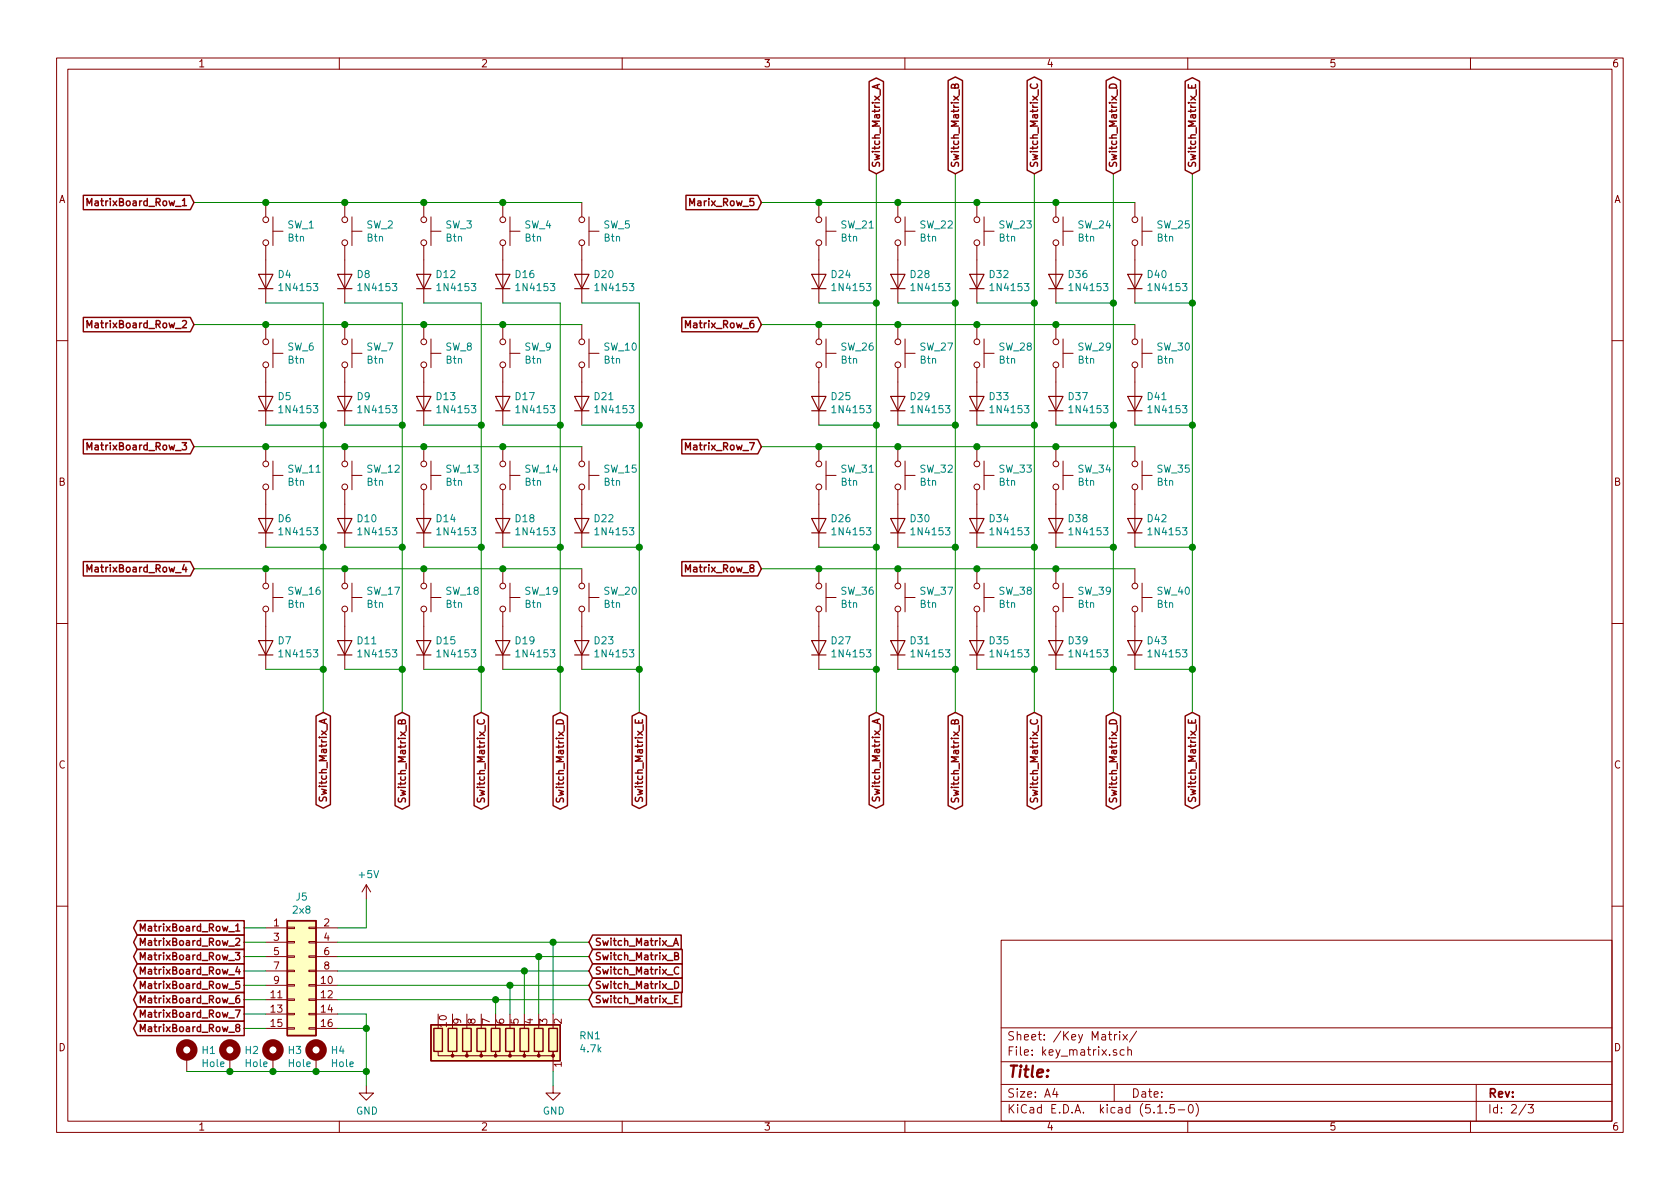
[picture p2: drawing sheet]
<svg xmlns="http://www.w3.org/2000/svg" width="297mm" height="210mm" viewBox="0 0 297 210" stroke-linecap="round" stroke-linejoin="round" font-family="sans-serif">
<g fill="none" stroke="#840000" stroke-width=".18">
<path d="M10 10.3h277v189.9h-277zM12 12.2h273v186.1h-273zM60 10.3v1.9M110 10.3v1.9M160 10.3v1.9M210 10.3v1.9M260 10.3v1.9M47 35.8v2.5M48.3 38.3v5.1M61 35.8v2.5M62.2 38.3v5.1M74.9 35.8v2.5"/>
<path d="M76.2 38.3v5.1M88.9 35.8v2.5M90.2 38.3v5.1M102.9 35.8v2.5M104.1 38.3v5.1M144.8 35.8v2.5M146 38.3v5.1M158.7 35.8v2.5M160 38.3v5.1M172.7 35.8v2.5M174 38.3v5.1M186.7 35.8v2.5"/>
<path d="M188 38.3v5.1M200.7 35.8v2.5M201.9 38.3v5.1M47 43.4v10.2M47 57.4v2.5M48.3 59.9v5.1M48.3 40.9h1.7M61 43.4v10.2M61 57.4v2.5M62.2 40.9h1.8M62.2 59.9v5.1M74.9 43.4v10.2"/>
<path d="M74.9 57.4v2.5M76.2 40.9h1.8M76.2 59.9v5.1M88.9 43.4v10.2M88.9 57.4v2.5M90.2 59.9v5.1M90.2 40.9h1.7M102.9 43.4v10.2M102.9 57.4v2.5M104.1 40.9h1.8M104.1 59.9v5.1M144.8 43.4v10.2"/>
<path d="M144.8 57.4v2.5M146 40.9h1.8M146 59.9v5.1M158.7 43.4v10.2M158.7 57.4v2.5M160 59.9v5.1M160 40.9h1.8M172.7 43.4v10.2M172.7 57.4v2.5M174 40.9h1.8M174 59.9v5.1M186.7 43.4v10.2"/>
<path d="M186.7 57.4v2.5M188 40.9h1.7M188 59.9v5.1M200.7 43.4v10.2M200.7 57.4v2.5M201.9 40.9h1.8M201.9 59.9v5.1M10 60.2h2M47 65v10.2M47 79v2.5M48.3 62.5h1.7M61 65v10.2"/>
<path d="M61 79v2.5M62.2 62.5h1.8M74.9 65v10.2M74.9 79v2.5M76.2 62.5h1.8M88.9 65v10.2M88.9 79v2.5M90.2 62.5h1.7M102.9 65v10.2M102.9 79v2.5M104.1 62.5h1.8M144.8 65v10.2"/>
<path d="M144.8 79v2.5M146 62.5h1.8M158.7 65v10.2M158.7 79v2.5M160 62.5h1.8M172.7 65v10.2M172.7 79v2.5M174 62.5h1.8M186.7 65v10.2M186.7 79v2.5M188 62.5h1.7M200.7 65v10.2"/>
<path d="M200.7 79v2.5M201.9 62.5h1.8M285 60.2h2M47 86.6v10.2M48.3 81.5v5.1M48.3 84.1h1.7M61 86.6v10.2M62.2 81.5v5.1M62.2 84.1h1.8M74.9 86.6v10.2M76.2 84.1h1.8M76.2 81.5v5.1"/>
<path d="M88.9 86.6v10.2M90.2 81.5v5.1M90.2 84.1h1.7M102.9 86.6v10.2M104.1 84.1h1.8M104.1 81.5v5.1M144.8 86.6v10.2M146 81.5v5.1M146 84.1h1.8M158.7 86.6v10.2M160 81.5v5.1M160 84.1h1.8"/>
<path d="M172.7 86.6v10.2M174 84.1h1.8M174 81.5v5.1M186.7 86.6v10.2M188 84.1h1.7M188 81.5v5.1M200.7 86.6v10.2M201.9 81.5v5.1M201.9 84.1h1.8M10 110.3h2M47 100.6v2.5M47 108.2v10.2"/>
<path d="M48.3 103.1v5.1M48.3 105.7h1.7M61 100.6v2.5M61 108.2v10.2M62.2 105.7h1.8M62.2 103.1v5.1M74.9 100.6v2.5M74.9 108.2v10.2M76.2 105.7h1.8M76.2 103.1v5.1M88.9 100.6v2.5M88.9 108.2v10.2"/>
<path d="M90.2 103.1v5.1M90.2 105.7h1.7M102.9 100.6v2.5M102.9 108.2v10.2M104.1 105.7h1.8M104.1 103.1v5.1M144.8 100.6v2.5M144.8 108.2v10.2M146 105.7h1.8M146 103.1v5.1M158.7 100.6v2.5M158.7 108.2v10.2"/>
<path d="M160 103.1v5.1M160 105.7h1.8M172.7 100.6v2.5M172.7 108.2v10.2M174 105.7h1.8M174 103.1v5.1M186.7 100.6v2.5M186.7 108.2v10.2M188 105.7h1.7M188 103.1v5.1M200.7 100.6v2.5M200.7 108.2v10.2"/>
<path d="M201.9 103.1v5.1M201.9 105.7h1.8M285 110.3h2M64.8 156.5l-.8 1.2M64.8 156.5v2.5M64.8 156.5l.7 1.2M10 160.2h2M47 164.1h3.8M47 174.2h3.8M47 176.8h3.8M47 179.3h3.8M47 166.6h3.8"/>
<path d="M47 169.2h3.8M47 171.7h3.8M50.8 176.7h1.3v.2h-1.3zM50.8 179.2h1.3v.2h-1.3zM50.8 174.1h1.3v.3h-1.3zM50.8 169h1.3v.3h-1.3zM50.8 166.5h1.3v.2h-1.3zM50.8 164h1.3v.2h-1.3zM50.8 171.6h1.3v.2h-1.3zM54.6 176.7h1.3v.2h-1.3zM54.6 179.2h1.3v.2h-1.3zM54.6 174.1h1.3v.3h-1.3z"/>
<path d="M54.6 169h1.3v.3h-1.3zM54.6 166.5h1.3v.2h-1.3zM54.6 164h1.3v.2h-1.3zM54.6 171.6h1.3v.2h-1.3zM55.9 164.1h3.8M55.9 174.2h3.8M55.9 176.8h3.8M55.9 179.3h3.8M55.9 166.6h3.8M55.9 169.2h3.8M55.9 171.7h3.8M80 179.3v2.6"/>
<path d="M82.5 179.3v2.6M85.1 179.3v2.6M87.6 179.3v2.6M90.2 179.3v2.6M92.7 179.3v2.6M95.2 179.3v2.6M97.8 179.3v2.6M177 166.3h108v32h-108zM285 160.2h2M33 186.9v2.6M40.6 186.9v2.6M47 181.9h3.8"/>
<path d="M48.3 186.9v2.6M50.8 181.7h1.3v.3h-1.3zM54.6 181.7h1.3v.3h-1.3zM55.9 186.9v2.6M55.9 181.9h3.8M60 198.3v1.9M64.8 192v1.3h1.2l-1.2 1.3-1.3-1.3h1.3M77.5 185.9v.8h2.5v-.8v.8h2.5v-.8v.8h2.6v-.8v.8h2.5v-.8v.8h2.6v-.8v.8h2.5v-.8v.8h2.5v-.8v.8h2.6v-.8v3.6M97.8 192v1.3h1.3l-1.3 1.3-1.3-1.3h1.3M110 198.3v1.9M160 198.3v1.9M177 194.8h108"/>
<path d="M177 191.8h108M177 187.8h108M177 181.8h108M186.5 192.5l-.4 1h1M186.8 193v1M196 182.9h.5M196.2 182.4v1.3l.3 .2M197 191.8v3M197.1 182.9v1M197.4 185.7a.37 .37 0 0 0-.6 .1l.1 .2 .5 .2 .1 .1-.2 .3-.5-.1M197.5 182.9l-.3 .1-.1 .2M198 182.4v.2"/>
<path d="M198 182.9v1M198.6 182.9l.7 1M198.8 185.7l-.5-.1-.3 .3 .1 .6 .2 .1 .5-.1M199.3 182.9l-.7 1M199.4 185.7h.1a.37 .37 0 0 1 .6 .1v.8M199.4 185.1v1.5M201 182.3l-1.3 2M204.7 196.8h.8M206.2 196.7v.1M207.6 195.3h-.7l-.1 .7 .2-.1 .5 .1 .2 .2-.1 .5-.2 .1-.6-.1M208.3 196.3h1.2M210 198.3v1.9"/>
<path d="M210.3 195.4l.2-.1a.8 .8 0 0 1 .5 .8 .8 .8 0 0 1-.5 .7 1 1 0 0 1-.2-1.4zM211.5 195.1a1.71 1.71 0 0 1 0 2.3M260 198.3v1.9M261 191.8v6.5M269.8 195.2l-1.2 2M270.2 195.3h.9l-.5 .6 .4 .1v.7l-.2 .1-.6-.1"/>
<circle cx="47" cy="38.9" r=".51"/>
<circle cx="61" cy="38.9" r=".51"/>
<circle cx="74.9" cy="38.9" r=".51"/>
<circle cx="88.9" cy="38.9" r=".51"/>
<circle cx="102.9" cy="38.9" r=".51"/>
<circle cx="144.8" cy="38.9" r=".51"/>
<circle cx="158.8" cy="38.9" r=".51"/>
<circle cx="172.7" cy="38.9" r=".51"/>
<circle cx="186.7" cy="38.9" r=".51"/>
<circle cx="200.7" cy="38.9" r=".51"/>
<circle cx="47" cy="42.9" r=".51"/>
<circle cx="61" cy="42.9" r=".51"/>
<circle cx="74.9" cy="42.9" r=".51"/>
<circle cx="88.9" cy="42.9" r=".51"/>
<circle cx="102.9" cy="42.9" r=".51"/>
<circle cx="144.8" cy="42.9" r=".51"/>
<circle cx="158.8" cy="42.9" r=".51"/>
<circle cx="172.7" cy="42.9" r=".51"/>
<circle cx="186.7" cy="42.9" r=".51"/>
<circle cx="200.7" cy="42.9" r=".51"/>
<circle cx="47" cy="64.5" r=".51"/>
<circle cx="47" cy="60.4" r=".51"/>
<circle cx="61" cy="64.5" r=".51"/>
<circle cx="61" cy="60.4" r=".51"/>
<circle cx="74.9" cy="60.4" r=".51"/>
<circle cx="74.9" cy="64.5" r=".51"/>
<circle cx="88.9" cy="64.5" r=".51"/>
<circle cx="88.9" cy="60.4" r=".51"/>
<circle cx="102.9" cy="60.4" r=".51"/>
<circle cx="102.9" cy="64.5" r=".51"/>
<circle cx="144.8" cy="60.4" r=".51"/>
<circle cx="144.8" cy="64.5" r=".51"/>
<circle cx="158.8" cy="60.4" r=".51"/>
<circle cx="158.8" cy="64.5" r=".51"/>
<circle cx="172.7" cy="64.5" r=".51"/>
<circle cx="172.7" cy="60.4" r=".51"/>
<circle cx="186.7" cy="64.5" r=".51"/>
<circle cx="186.7" cy="60.4" r=".51"/>
<circle cx="200.7" cy="64.5" r=".51"/>
<circle cx="200.7" cy="60.4" r=".51"/>
<circle cx="47" cy="86.1" r=".51"/>
<circle cx="47" cy="82" r=".51"/>
<circle cx="61" cy="82" r=".51"/>
<circle cx="61" cy="86.1" r=".51"/>
<circle cx="74.9" cy="82" r=".51"/>
<circle cx="74.9" cy="86.1" r=".51"/>
<circle cx="88.9" cy="86.1" r=".51"/>
<circle cx="88.9" cy="82" r=".51"/>
<circle cx="102.9" cy="82" r=".51"/>
<circle cx="102.9" cy="86.1" r=".51"/>
<circle cx="144.8" cy="82" r=".51"/>
<circle cx="144.8" cy="86.1" r=".51"/>
<circle cx="158.8" cy="86.1" r=".51"/>
<circle cx="158.8" cy="82" r=".51"/>
<circle cx="172.7" cy="86.1" r=".51"/>
<circle cx="172.7" cy="82" r=".51"/>
<circle cx="186.7" cy="82" r=".51"/>
<circle cx="186.7" cy="86.1" r=".51"/>
<circle cx="200.7" cy="82" r=".51"/>
<circle cx="200.7" cy="86.1" r=".51"/>
<circle cx="47" cy="107.7" r=".51"/>
<circle cx="47" cy="103.6" r=".51"/>
<circle cx="61" cy="103.6" r=".51"/>
<circle cx="61" cy="107.7" r=".51"/>
<circle cx="74.9" cy="103.6" r=".51"/>
<circle cx="74.9" cy="107.7" r=".51"/>
<circle cx="88.9" cy="107.7" r=".51"/>
<circle cx="88.9" cy="103.6" r=".51"/>
<circle cx="102.9" cy="107.7" r=".51"/>
<circle cx="102.9" cy="103.6" r=".51"/>
<circle cx="144.8" cy="107.7" r=".51"/>
<circle cx="144.8" cy="103.6" r=".51"/>
<circle cx="158.8" cy="107.7" r=".51"/>
<circle cx="158.8" cy="103.6" r=".51"/>
<circle cx="172.7" cy="103.6" r=".51"/>
<circle cx="172.7" cy="107.7" r=".51"/>
<circle cx="186.7" cy="103.6" r=".51"/>
<circle cx="186.7" cy="107.7" r=".51"/>
<circle cx="200.7" cy="103.6" r=".51"/>
<circle cx="200.7" cy="107.7" r=".51"/>
</g>
<g fill="none" stroke="#840000" stroke-width="1.3">
<circle cx="33" cy="185.7" r="1.27"/>
<circle cx="40.6" cy="185.7" r="1.27"/>
<circle cx="48.3" cy="185.7" r="1.27"/>
<circle cx="55.9" cy="185.7" r="1.27"/>
</g>
<g fill="#ffffc2" stroke="#ffffc2" stroke-width=".18">
<path d="M76.2 181.2h22.9v6.4h-22.9z"/>
<path d="M50.8 162.8h5.1v20.3h-5.1z"/>
</g>
<g fill="none" stroke="#840000" stroke-width=".25">
<path d="M153.7 14.4l1.2-.6 1.3 .6v15.7l-1.3 .6-1.2-.6zM155.1 15v.6M155.5 14.9l-1.3 .4 1.3 .4M167.6 14.2l1.3-.6 1.3 .6v15.9l-1.3 .6-1.3-.6zM168.8 15.2l.2-.3h.3l.2 .2v.5h-1.3l.1-.6 .3-.1 .2 .1v.6M181.6 14.2l1.3-.6 1.2 .6v15.9l-1.2 .6-1.3-.6zM182.3 14.9a.6 .6 0 0 0 .4 .8 .6 .6 0 0 0 .7-.6l-.1-.2M195.6 14.2l1.2-.6 1.3 .6v15.9l-1.3 .6-1.2-.6zM196.3 15a.67 .67 0 0 1 .8-.1 .67 .67 0 0 1 .3 .7h-1.3zM209.5 14.4l1.3-.7 1.3 .7v15.7l-1.3 .6-1.3-.6zM210.1 15v.6h1.3v-.6M210.7 15.2v.4"/>
<path d="M14.7 34.5h19l.6 1.3-.6 1.3h-19zM15.4 36.4v-1.3l.4 .9 .4-.9v1.3M121.3 34.5h12.7l.6 1.3-.6 1.3h-12.7zM14.7 56.1h19l.6 1.3-.6 1.3h-19zM15.4 58v-1.3l.4 .9 .4-.9v1.3M120.5 56.1h13.5l.6 1.3-.6 1.3h-13.5zM121.2 58v-1.3l.4 .9 .5-.9v1.3M14.7 77.7h19l.6 1.3-.6 1.3h-19zM15.4 79.5v-1.2l.4 .9 .4-.9v1.2M120.5 77.7h13.5l.6 1.3-.6 1.3h-13.5zM121.2 79.5v-1.2l.4 .9 .5-.9v1.2M14.7 99.3h19l.6 1.3-.6 1.2h-19z"/>
<path d="M120.5 99.3h13.5l.6 1.3-.6 1.2h-13.5zM15.4 101.1v-1.2l.4 .9 .4-.9v1.2M121.2 101.1v-1.2l.4 .9 .5-.9v1.2M55.9 126.6l1.2-.6 1.3 .6v15.7l-1.3 .6-1.2-.6zM69.8 126.6l1.3-.6 1.3 .6v15.9l-1.3 .6-1.3-.6zM83.8 126.6l1.3-.6 1.3 .6v15.9l-1.3 .6-1.3-.6zM97.8 126.6l1.3-.6 1.2 .6v15.9l-1.2 .6-1.3-.6zM111.8 126.6l1.2-.6 1.3 .6v15.7l-1.3 .7-1.2-.7zM153.7 126.6l1.2-.6 1.3 .6v15.7l-1.3 .6-1.2-.6zM167.6 126.6l1.3-.6 1.3 .6v15.9l-1.3 .6-1.3-.6zM181.6 126.6l1.3-.6 1.2 .6v15.9l-1.2 .6-1.3-.6zM195.6 126.6l1.2-.6 1.3 .6v15.9l-1.3 .6-1.2-.6z"/>
<path d="M209.5 126.6l1.3-.6 1.3 .6v15.7l-1.3 .7-1.3-.7zM56.5 140.9l-.1 .5 .2 .2h.3l.3-.6 .3-.1 .2 .3v.5M70.5 141.1l-.1 .5 .1 .2 .5-.1 .2-.5 .3-.1 .2 .2-.1 .5M84.5 141.1l-.1 .5 .1 .2 .4-.1 .3-.5 .2-.1 .2 .2v.5M98.4 141.1l-.1 .5 .2 .2 .4-.1 .2-.5 .3-.1 .2 .2v.5M112.4 141l-.1 .5 .3 .2 .3-.1 .2-.6h.4l.1 .2-.1 .5M154.3 140.9l-.1 .5 .2 .2h.3l.3-.6 .3-.1 .2 .3-.1 .5M168.3 141.1l-.1 .5 .1 .2 .5-.1 .2-.5 .2-.1 .3 .2-.1 .5M182.2 141.1v.5l.1 .2 .4-.1 .3-.5 .2-.1 .2 .2v.5M196.2 141.1l-.1 .5 .2 .2 .4-.1 .2-.5 .3-.1 .2 .2v.5M210.2 141l-.1 .5 .3 .2 .3-.1 .2-.6h.4l.1 .2-.1 .5M24.3 162.8h18.9v2.5h-18.9l-.7-1.2z"/>
<path d="M24.3 178h18.9v2.6h-18.9l-.7-1.3zM24.3 175.5h18.9v2.5h-18.9l-.7-1.2zM24.3 173h18.9v2.5h-18.9l-.7-1.3zM24.3 170.4h18.9v2.6h-18.9l-.7-1.3zM24.3 167.9h18.9v2.5h-18.9l-.7-1.2zM24.3 165.3h18.9v2.6h-18.9l-.7-1.3zM24.8 164.6v-1.2l.4 .9 .5-.9v1.2M24.8 179.9v-1.3l.4 .9 .5-.9v1.3M24.8 177.3v-1.2l.4 .9 .5-.9v1.2M24.8 174.8v-1.3l.4 .9 .5-.9v1.3M24.8 172.3v-1.3l.4 .9 .5-.9v1.3M24.8 169.7v-1.3l.4 1 .5-1v1.3"/>
<path d="M24.8 167.2v-1.3l.4 .9 .5-.9v1.3M50.8 162.8h5.1v20.3h-5.1zM104.8 167.9h15.8v2.5h-15.8l-.7-1.2zM104.8 175.5h15.7v2.5h-15.7l-.7-1.2zM104.8 173h15.8v2.5h-15.8l-.7-1.3zM104.8 170.4h15.8v2.6h-15.8l-.7-1.3zM104.8 165.3h15.6v2.6h-15.6l-.7-1.3zM119.1 167.2l.4-1.3 .4 1.3M119.2 166.8h.6M119.3 169.1l.5-.1 .1-.2v-.2l-.6-.2v1.3h.5l.1-.1 .1-.3-.3-.2M119.3 173.5a.64 .64 0 0 1 .7 .7 .64 .64 0 0 1-.7 .6zM119.3 176.7h.4"/>
<path d="M119.9 176.1h-.6v1.2h.6M120 171.1a.6 .6 0 0 0-.8 .4 .6 .6 0 0 0 .6 .8l.2-.2M24.3 180.6h18.9v2.5h-18.9l-.7-1.2zM24.8 182.4v-1.3l.4 1 .5-1v1.3M76.2 181.2h22.9v6.4h-22.9zM76.7 181.9h1.5v4h-1.5zM79.2 181.9h1.6v4h-1.6zM81.8 181.9h1.5v4h-1.5zM84.3 181.9h1.6v4h-1.6zM86.9 181.9h1.5v4h-1.5zM89.4 181.9h1.5v4h-1.5zM91.9 181.9h1.6v4h-1.6z"/>
<path d="M94.5 181.9h1.5v4h-1.5zM97 181.9h1.6v4h-1.6z"/>
</g>
<g fill="#840000" stroke="#840000" stroke-width=".18">
<circle cx="97.8" cy="186.7" r=".25"/>
<circle cx="95.2" cy="186.7" r=".25"/>
<circle cx="92.7" cy="186.7" r=".25"/>
<circle cx="90.2" cy="186.7" r=".25"/>
<circle cx="87.6" cy="186.7" r=".25"/>
<circle cx="85.1" cy="186.7" r=".25"/>
<circle cx="82.5" cy="186.7" r=".25"/>
<circle cx="80" cy="186.7" r=".25"/>
</g>
<g fill="none" stroke="#840000" stroke-width=".2">
<path d="M45.7 48.5h2.6l-1.3 2.5zM45.7 51h2.6M59.7 48.5h2.5l-1.2 2.5zM59.7 51h2.5M73.7 48.5h2.5l-1.3 2.5zM73.7 51h2.5M87.6 48.5h2.6l-1.3 2.5zM87.6 51h2.6M101.6 48.5h2.5l-1.2 2.5zM101.6 51h2.5M143.5 48.5h2.5l-1.2 2.5zM143.5 51h2.5"/>
<path d="M157.5 48.5h2.5l-1.3 2.5zM157.5 51h2.5M171.4 48.5h2.6l-1.3 2.5zM171.4 51h2.6M185.4 48.5h2.6l-1.3 2.5zM185.4 51h2.6M199.4 48.5h2.5l-1.2 2.5zM199.4 51h2.5M45.7 70.1h2.6l-1.3 2.5zM45.7 72.6h2.6M59.7 70.1h2.5l-1.2 2.5zM59.7 72.6h2.5"/>
<path d="M73.7 70.1h2.5l-1.3 2.5zM73.7 72.6h2.5M87.6 70.1h2.6l-1.3 2.5zM87.6 72.6h2.6M101.6 70.1h2.5l-1.2 2.5zM101.6 72.6h2.5M143.5 70.1h2.5l-1.2 2.5zM143.5 72.6h2.5M157.5 70.1h2.5l-1.3 2.5zM157.5 72.6h2.5M171.4 70.1h2.6l-1.3 2.5zM171.4 72.6h2.6"/>
<path d="M185.4 70.1h2.6l-1.3 2.5zM185.4 72.6h2.6M199.4 70.1h2.5l-1.2 2.5zM199.4 72.6h2.5M45.7 91.7h2.6l-1.3 2.5zM45.7 94.2h2.6M59.7 91.7h2.5l-1.2 2.5zM59.7 94.2h2.5M73.7 91.7h2.5l-1.3 2.5zM73.7 94.2h2.5M87.6 91.7h2.6l-1.3 2.5zM87.6 94.2h2.6"/>
<path d="M101.6 91.7h2.5l-1.2 2.5zM101.6 94.2h2.5M143.5 91.7h2.5l-1.2 2.5zM143.5 94.2h2.5M157.5 91.7h2.5l-1.3 2.5zM157.5 94.2h2.5M171.4 91.7h2.6l-1.3 2.5zM171.4 94.2h2.6M185.4 91.7h2.6l-1.3 2.5zM185.4 94.2h2.6M199.4 91.7h2.5l-1.2 2.5zM199.4 94.2h2.5"/>
<path d="M45.7 113.3h2.6l-1.3 2.5zM45.7 115.8h2.6M59.7 113.3h2.5l-1.2 2.5zM59.7 115.8h2.5M73.7 113.3h2.5l-1.3 2.5zM73.7 115.8h2.5M87.6 113.3h2.6l-1.3 2.5zM87.6 115.8h2.6M101.6 113.3h2.5l-1.2 2.5zM101.6 115.8h2.5M143.5 113.3h2.5l-1.2 2.5zM143.5 115.8h2.5"/>
<path d="M157.5 113.3h2.5l-1.3 2.5zM157.5 115.8h2.5M171.4 113.3h2.6l-1.3 2.5zM171.4 115.8h2.6M185.4 113.3h2.6l-1.3 2.5zM185.4 115.8h2.6M199.4 113.3h2.5l-1.2 2.5zM199.4 115.8h2.5"/>
</g>
<g fill="none" stroke="#008400" stroke-width=".18">
<path d="M34.3 35.8h68.6M134.6 35.8h66.1M154.9 30.7v95.3M168.9 30.7v95.3M182.9 30.7v95.3M196.8 30.7v95.3M210.8 30.7v95.3M34.3 57.4h68.6M47 53.6h10.1v72.4M61 53.6h10.1v72.4M74.9 53.6h10.2v72.4M88.9 53.6h10.2v72.4"/>
<path d="M102.9 53.6h10.1v72.4M134.6 57.4h66.1M144.8 53.6h10.1M158.7 53.6h10.2M172.7 53.6h10.2M186.7 53.6h10.1M200.7 53.6h10.1M34.3 79h68.6M47 75.2h10.1M61 75.2h10.1M74.9 75.2h10.2M88.9 75.2h10.2"/>
<path d="M102.9 75.2h10.1M134.6 79h66.1M144.8 75.2h10.1M158.7 75.2h10.2M172.7 75.2h10.2M186.7 75.2h10.1M200.7 75.2h10.1M47 96.8h10.1M61 96.8h10.1M74.9 96.8h10.2M88.9 96.8h10.2M102.9 96.8h10.1"/>
<path d="M144.8 96.8h10.1M158.7 96.8h10.2M172.7 96.8h10.2M186.7 96.8h10.1M200.7 96.8h10.1M34.3 100.6h68.6M47 118.4h10.1M61 118.4h10.1M74.9 118.4h10.2M88.9 118.4h10.2M102.9 118.4h10.1M134.6 100.6h66.1"/>
<path d="M144.8 118.4h10.1M158.7 118.4h10.2M172.7 118.4h10.2M186.7 118.4h10.1M200.7 118.4h10.1M64.8 159v5.1h-5.1M43.2 176.8h3.8M43.2 174.2h3.8M43.2 171.7h3.8M43.2 169.2h3.8M43.2 166.6h3.8M43.2 179.3h3.8"/>
<path d="M43.2 164.1h3.8M59.7 179.3h5.1v12.7M59.7 176.8h44.4M59.7 174.2h44.4M59.7 171.7h44.4M59.7 169.2h44.4M59.7 166.6h44.4M87.6 176.8v2.5M90.2 174.2v5.1M92.7 171.7v7.6M95.2 169.2v10.1M97.8 166.6v12.7"/>
<path d="M33 189.5h31.8M43.2 181.9h3.8M59.7 181.9h5.1M97.8 189.5v2.5"/>
</g>
<g fill="#008400" stroke="#008400" stroke-width=".25">
<circle cx="99.1" cy="118.4" r=".51"/>
<circle cx="99.1" cy="96.8" r=".51"/>
<circle cx="158.8" cy="100.6" r=".51"/>
<circle cx="210.8" cy="53.6" r=".51"/>
<circle cx="88.9" cy="35.8" r=".51"/>
<circle cx="88.9" cy="57.4" r=".51"/>
<circle cx="88.9" cy="79" r=".51"/>
<circle cx="88.9" cy="100.6" r=".51"/>
<circle cx="186.7" cy="35.8" r=".51"/>
<circle cx="186.7" cy="57.4" r=".51"/>
<circle cx="186.7" cy="79" r=".51"/>
<circle cx="186.7" cy="100.6" r=".51"/>
<circle cx="158.8" cy="79" r=".51"/>
<circle cx="158.8" cy="57.4" r=".51"/>
<circle cx="158.8" cy="35.8" r=".51"/>
<circle cx="182.9" cy="118.4" r=".51"/>
<circle cx="99.1" cy="75.2" r=".51"/>
<circle cx="64.8" cy="181.9" r=".51"/>
<circle cx="182.9" cy="53.6" r=".51"/>
<circle cx="168.9" cy="75.2" r=".51"/>
<circle cx="47" cy="57.4" r=".51"/>
<circle cx="47" cy="100.6" r=".51"/>
<circle cx="182.9" cy="75.2" r=".51"/>
<circle cx="47" cy="79" r=".51"/>
<circle cx="196.9" cy="96.8" r=".51"/>
<circle cx="196.9" cy="75.2" r=".51"/>
<circle cx="168.9" cy="96.8" r=".51"/>
<circle cx="154.9" cy="96.8" r=".51"/>
<circle cx="57.2" cy="96.8" r=".51"/>
<circle cx="196.9" cy="53.6" r=".51"/>
<circle cx="182.9" cy="96.8" r=".51"/>
<circle cx="168.9" cy="118.4" r=".51"/>
<circle cx="154.9" cy="118.4" r=".51"/>
<circle cx="61" cy="100.6" r=".51"/>
<circle cx="61" cy="79" r=".51"/>
<circle cx="61" cy="57.4" r=".51"/>
<circle cx="61" cy="35.8" r=".51"/>
<circle cx="210.8" cy="75.2" r=".51"/>
<circle cx="47" cy="35.8" r=".51"/>
<circle cx="97.8" cy="166.6" r=".51"/>
<circle cx="210.8" cy="96.8" r=".51"/>
<circle cx="113" cy="75.2" r=".51"/>
<circle cx="85.1" cy="75.2" r=".51"/>
<circle cx="92.7" cy="171.7" r=".51"/>
<circle cx="154.9" cy="75.2" r=".51"/>
<circle cx="85.1" cy="96.8" r=".51"/>
<circle cx="196.9" cy="118.4" r=".51"/>
<circle cx="90.2" cy="174.2" r=".51"/>
<circle cx="172.7" cy="35.8" r=".51"/>
<circle cx="172.7" cy="57.4" r=".51"/>
<circle cx="57.2" cy="118.4" r=".51"/>
<circle cx="85.1" cy="118.4" r=".51"/>
<circle cx="210.8" cy="118.4" r=".51"/>
<circle cx="87.6" cy="176.8" r=".51"/>
<circle cx="172.7" cy="79" r=".51"/>
<circle cx="172.7" cy="100.6" r=".51"/>
<circle cx="95.3" cy="169.2" r=".51"/>
<circle cx="74.9" cy="35.8" r=".51"/>
<circle cx="168.9" cy="53.6" r=".51"/>
<circle cx="154.9" cy="53.6" r=".51"/>
<circle cx="74.9" cy="57.4" r=".51"/>
<circle cx="74.9" cy="79" r=".51"/>
<circle cx="71.1" cy="96.8" r=".51"/>
<circle cx="71.1" cy="75.2" r=".51"/>
<circle cx="144.8" cy="57.4" r=".51"/>
<circle cx="71.1" cy="118.4" r=".51"/>
<circle cx="144.8" cy="79" r=".51"/>
<circle cx="144.8" cy="100.6" r=".51"/>
<circle cx="144.8" cy="35.8" r=".51"/>
<circle cx="74.9" cy="100.6" r=".51"/>
<circle cx="40.6" cy="189.5" r=".51"/>
<circle cx="113" cy="118.4" r=".51"/>
<circle cx="48.3" cy="189.5" r=".51"/>
<circle cx="57.2" cy="75.2" r=".51"/>
<circle cx="55.9" cy="189.5" r=".51"/>
<circle cx="64.8" cy="189.5" r=".51"/>
<circle cx="113" cy="96.8" r=".51"/>
</g>
<text font-size="2.8" fill="#840000" x="178" y="190.5">Title:</text>
<g font-size="2.1" fill="#840000">
<text x="178" y="184">Sheet: /Key Matrix/</text>
<text x="178" y="186.7">File: key_matrix.sch</text>
<text x="178" y="196.9">KiCad E.D.A. kicad (5.1.5-0)</text>
<text x="178" y="194.1">Size: A4</text>
<text x="200" y="194.1">Date:</text>
<text x="263" y="194.1">Rev:</text>
<text x="263" y="196.9">Id: 2/3</text>
</g>
<g font-size="1.8" fill="#840000">
<text x="35" y="11.9">1</text>
<text x="85" y="11.9">2</text>
<text x="135" y="11.9">3</text>
<text x="185" y="11.9">4</text>
<text x="235" y="11.9">5</text>
<text x="285" y="11.9">6</text>
<text x="155.6" y="29.8" transform="rotate(-90 155.6 29.8)">Switch_Matrix_A</text>
<text x="169.5" y="29.8" transform="rotate(-90 169.5 29.8)">Switch_Matrix_B</text>
<text x="183.5" y="29.8" transform="rotate(-90 183.5 29.8)">Switch_Matrix_C</text>
<text x="197.5" y="29.8" transform="rotate(-90 197.5 29.8)">Switch_Matrix_D</text>
<text x="211.5" y="29.8" transform="rotate(-90 211.5 29.8)">Switch_Matrix_E</text>
<text x="10.4" y="35.9">A</text>
<text x="285.4" y="35.9">A</text>
<text x="16.4" y="36.4">MatrixBoard_Row_1</text>
<text x="122.4" y="36.4">Marix_Row_5</text>
<text x="16.4" y="58">MatrixBoard_Row_2</text>
<text x="121.8" y="58">Matrix_Row_6</text>
<text x="16.4" y="79.6">MatrixBoard_Row_3</text>
<text x="121.8" y="79.6">Matrix_Row_7</text>
<text x="10.4" y="85.9">B</text>
<text x="285.4" y="85.9">B</text>
<text x="16.4" y="101.2">MatrixBoard_Row_4</text>
<text x="121.8" y="101.2">Matrix_Row_8</text>
<text x="10.4" y="135.9">C</text>
<text x="285.4" y="135.9">C</text>
<text x="57.8" y="141" transform="rotate(-90 57.8 141)">Switch_Matrix_A</text>
<text x="71.8" y="141" transform="rotate(-90 71.8 141)">Switch_Matrix_B</text>
<text x="85.7" y="141" transform="rotate(-90 85.7 141)">Switch_Matrix_C</text>
<text x="99.7" y="141" transform="rotate(-90 99.7 141)">Switch_Matrix_D</text>
<text x="113.7" y="140.9" transform="rotate(-90 113.7 140.9)">Switch_Matrix_E</text>
<text x="155.6" y="141" transform="rotate(-90 155.6 141)">Switch_Matrix_A</text>
<text x="169.5" y="141" transform="rotate(-90 169.5 141)">Switch_Matrix_B</text>
<text x="183.5" y="141" transform="rotate(-90 183.5 141)">Switch_Matrix_C</text>
<text x="197.5" y="141" transform="rotate(-90 197.5 141)">Switch_Matrix_D</text>
<text x="211.5" y="140.9" transform="rotate(-90 211.5 140.9)">Switch_Matrix_E</text>
<text x="25.8" y="164.7">MatrixBoard_Row_1</text>
<text x="25.8" y="167.3">MatrixBoard_Row_2</text>
<text x="48.4" y="163.8">1</text>
<text x="48.4" y="166.4">3</text>
<text x="57.3" y="163.8">2</text>
<text x="57.3" y="166.4">4</text>
<text x="105" y="167.3">Switch_Matrix_A</text>
<text x="25.8" y="172.3">MatrixBoard_Row_4</text>
<text x="25.8" y="169.8">MatrixBoard_Row_3</text>
<text x="48.4" y="168.9">5</text>
<text x="48.4" y="171.4">7</text>
<text x="48.4" y="174">9</text>
<text x="56.8" y="174">10</text>
<text x="57.3" y="168.9">6</text>
<text x="57.3" y="171.4">8</text>
<text x="105" y="169.8">Switch_Matrix_B</text>
<text x="105" y="172.3">Switch_Matrix_C</text>
<text x="25.8" y="180">MatrixBoard_Row_7</text>
<text x="25.8" y="177.4">MatrixBoard_Row_6</text>
<text x="25.8" y="174.9">MatrixBoard_Row_5</text>
<text x="47.9" y="176.5">11</text>
<text x="47.9" y="179.1">13</text>
<text x="56.8" y="176.5">12</text>
<text x="56.8" y="179.1">14</text>
<text x="105" y="177.4">Switch_Matrix_E</text>
<text x="105" y="174.9">Switch_Matrix_D</text>
<text x="10.4" y="185.9">D</text>
<text x="25.8" y="182.5">MatrixBoard_Row_8</text>
<text x="47.9" y="181.6">15</text>
<text x="56.8" y="181.6">16</text>
<text x="79" y="181.6" transform="rotate(-90 79 181.6)">10</text>
<text x="81.5" y="181.1" transform="rotate(-90 81.5 181.1)">9</text>
<text x="84.1" y="181.1" transform="rotate(-90 84.1 181.1)">8</text>
<text x="86.6" y="181.1" transform="rotate(-90 86.6 181.1)">7</text>
<text x="89.2" y="181.1" transform="rotate(-90 89.2 181.1)">6</text>
<text x="91.7" y="181.1" transform="rotate(-90 91.7 181.1)">5</text>
<text x="94.2" y="181.1" transform="rotate(-90 94.2 181.1)">4</text>
<text x="96.8" y="181.1" transform="rotate(-90 96.8 181.1)">3</text>
<text x="99.3" y="181.1" transform="rotate(-90 99.3 181.1)">2</text>
<text x="285.4" y="185.9">D</text>
<text x="99.3" y="188.7" transform="rotate(-90 99.3 188.7)">1</text>
<text x="35" y="199.9">1</text>
<text x="85" y="199.9">2</text>
<text x="135" y="199.9">3</text>
<text x="185" y="199.9">4</text>
<text x="235" y="199.9">5</text>
<text x="285" y="199.9">6</text>
</g>
<g font-size="1.8" fill="#008484">
<text x="50.8" y="40.4">SW_1</text>
<text x="64.8" y="40.4">SW_2</text>
<text x="78.8" y="40.4">SW_3</text>
<text x="92.7" y="40.4">SW_4</text>
<text x="106.7" y="40.4">SW_5</text>
<text x="148.7" y="40.4">SW_21</text>
<text x="162.7" y="40.4">SW_22</text>
<text x="176.7" y="40.4">SW_23</text>
<text x="190.7" y="40.4">SW_24</text>
<text x="204.6" y="40.4">SW_25</text>
<text x="50.9" y="42.7">Btn</text>
<text x="64.9" y="42.7">Btn</text>
<text x="78.9" y="42.7">Btn</text>
<text x="92.8" y="42.7">Btn</text>
<text x="106.8" y="42.7">Btn</text>
<text x="148.7" y="42.7">Btn</text>
<text x="162.7" y="42.7">Btn</text>
<text x="176.7" y="42.7">Btn</text>
<text x="190.6" y="42.7">Btn</text>
<text x="204.6" y="42.7">Btn</text>
<text x="49.2" y="49.2">D4</text>
<text x="49.7" y="51.5">1N4153</text>
<text x="63.2" y="49.2">D8</text>
<text x="63.6" y="51.5">1N4153</text>
<text x="77.2" y="49.2">D12</text>
<text x="77.6" y="51.5">1N4153</text>
<text x="91.2" y="49.2">D16</text>
<text x="91.6" y="51.5">1N4153</text>
<text x="105.2" y="49.2">D20</text>
<text x="105.5" y="51.5">1N4153</text>
<text x="147.1" y="49.2">D24</text>
<text x="147.4" y="51.5">1N4153</text>
<text x="161" y="49.2">D28</text>
<text x="161.4" y="51.5">1N4153</text>
<text x="175" y="49.2">D32</text>
<text x="175.4" y="51.5">1N4153</text>
<text x="189" y="49.2">D36</text>
<text x="189.4" y="51.5">1N4153</text>
<text x="202.9" y="49.2">D40</text>
<text x="203.3" y="51.5">1N4153</text>
<text x="50.8" y="62">SW_6</text>
<text x="50.9" y="64.3">Btn</text>
<text x="64.8" y="62">SW_7</text>
<text x="64.9" y="64.3">Btn</text>
<text x="78.8" y="62">SW_8</text>
<text x="78.9" y="64.3">Btn</text>
<text x="92.7" y="62">SW_9</text>
<text x="92.8" y="64.3">Btn</text>
<text x="106.8" y="64.3">Btn</text>
<text x="106.8" y="62">SW_10</text>
<text x="148.7" y="64.3">Btn</text>
<text x="148.7" y="62">SW_26</text>
<text x="162.7" y="64.3">Btn</text>
<text x="162.7" y="62">SW_27</text>
<text x="176.7" y="64.3">Btn</text>
<text x="176.7" y="62">SW_28</text>
<text x="190.6" y="64.3">Btn</text>
<text x="190.7" y="62">SW_29</text>
<text x="204.6" y="64.3">Btn</text>
<text x="204.6" y="62">SW_30</text>
<text x="49.2" y="70.8">D5</text>
<text x="63.2" y="70.8">D9</text>
<text x="77.2" y="70.8">D13</text>
<text x="91.2" y="70.8">D17</text>
<text x="105.2" y="70.8">D21</text>
<text x="147.1" y="70.8">D25</text>
<text x="161" y="70.8">D29</text>
<text x="175" y="70.8">D33</text>
<text x="189" y="70.8">D37</text>
<text x="202.9" y="70.8">D41</text>
<text x="49.7" y="73.1">1N4153</text>
<text x="63.6" y="73.1">1N4153</text>
<text x="77.6" y="73.1">1N4153</text>
<text x="91.6" y="73.1">1N4153</text>
<text x="105.5" y="73.1">1N4153</text>
<text x="147.4" y="73.1">1N4153</text>
<text x="161.4" y="73.1">1N4153</text>
<text x="175.4" y="73.1">1N4153</text>
<text x="189.4" y="73.1">1N4153</text>
<text x="203.3" y="73.1">1N4153</text>
<text x="51" y="83.6">SW_11</text>
<text x="64.9" y="83.6">SW_12</text>
<text x="78.9" y="83.6">SW_13</text>
<text x="92.9" y="83.6">SW_14</text>
<text x="106.8" y="83.6">SW_15</text>
<text x="148.7" y="83.6">SW_31</text>
<text x="162.7" y="83.6">SW_32</text>
<text x="176.7" y="83.6">SW_33</text>
<text x="190.7" y="83.6">SW_34</text>
<text x="204.6" y="83.6">SW_35</text>
<text x="50.9" y="85.9">Btn</text>
<text x="64.9" y="85.9">Btn</text>
<text x="78.9" y="85.9">Btn</text>
<text x="92.8" y="85.9">Btn</text>
<text x="106.8" y="85.9">Btn</text>
<text x="148.7" y="85.9">Btn</text>
<text x="162.7" y="85.9">Btn</text>
<text x="176.7" y="85.9">Btn</text>
<text x="190.6" y="85.9">Btn</text>
<text x="204.6" y="85.9">Btn</text>
<text x="49.2" y="92.3">D6</text>
<text x="49.7" y="94.7">1N4153</text>
<text x="63.2" y="92.3">D10</text>
<text x="63.6" y="94.7">1N4153</text>
<text x="77.2" y="92.3">D14</text>
<text x="77.6" y="94.7">1N4153</text>
<text x="91.2" y="92.3">D18</text>
<text x="91.6" y="94.7">1N4153</text>
<text x="105.2" y="92.3">D22</text>
<text x="105.5" y="94.7">1N4153</text>
<text x="147.1" y="92.3">D26</text>
<text x="147.4" y="94.7">1N4153</text>
<text x="161" y="92.3">D30</text>
<text x="161.4" y="94.7">1N4153</text>
<text x="175" y="92.3">D34</text>
<text x="175.4" y="94.7">1N4153</text>
<text x="189" y="92.3">D38</text>
<text x="189.4" y="94.7">1N4153</text>
<text x="202.9" y="92.3">D42</text>
<text x="203.3" y="94.7">1N4153</text>
<text x="50.9" y="107.5">Btn</text>
<text x="51" y="105.2">SW_16</text>
<text x="64.9" y="107.5">Btn</text>
<text x="64.9" y="105.2">SW_17</text>
<text x="78.9" y="107.5">Btn</text>
<text x="78.9" y="105.2">SW_18</text>
<text x="92.8" y="107.5">Btn</text>
<text x="92.9" y="105.2">SW_19</text>
<text x="106.8" y="107.5">Btn</text>
<text x="106.8" y="105.2">SW_20</text>
<text x="148.7" y="107.5">Btn</text>
<text x="148.7" y="105.2">SW_36</text>
<text x="162.7" y="107.5">Btn</text>
<text x="162.7" y="105.2">SW_37</text>
<text x="176.7" y="107.5">Btn</text>
<text x="176.7" y="105.2">SW_38</text>
<text x="190.6" y="107.5">Btn</text>
<text x="190.7" y="105.2">SW_39</text>
<text x="204.6" y="107.5">Btn</text>
<text x="204.6" y="105.2">SW_40</text>
<text x="49.2" y="113.9">D7</text>
<text x="63.2" y="113.9">D11</text>
<text x="77.2" y="113.9">D15</text>
<text x="91.2" y="113.9">D19</text>
<text x="105.2" y="113.9">D23</text>
<text x="147.1" y="113.9">D27</text>
<text x="161" y="113.9">D31</text>
<text x="175" y="113.9">D35</text>
<text x="189" y="113.9">D39</text>
<text x="202.9" y="113.9">D43</text>
<text x="49.7" y="116.3">1N4153</text>
<text x="63.6" y="116.3">1N4153</text>
<text x="77.6" y="116.3">1N4153</text>
<text x="91.6" y="116.3">1N4153</text>
<text x="105.5" y="116.3">1N4153</text>
<text x="147.4" y="116.3">1N4153</text>
<text x="161.4" y="116.3">1N4153</text>
<text x="175.4" y="116.3">1N4153</text>
<text x="189.4" y="116.3">1N4153</text>
<text x="203.3" y="116.3">1N4153</text>
<text x="63.6" y="155.3">+5V</text>
<text x="51.9" y="161.6">2x8</text>
<text x="52.4" y="159.3">J5</text>
<text x="102.6" y="183.8">RN1</text>
<text x="35.8" y="186.4">H1</text>
<text x="35.8" y="188.7">Hole</text>
<text x="43.4" y="186.4">H2</text>
<text x="43.5" y="188.7">Hole</text>
<text x="51" y="186.4">H3</text>
<text x="51.1" y="188.7">Hole</text>
<text x="58.6" y="186.4">H4</text>
<text x="58.7" y="188.7">Hole</text>
<text x="102.7" y="186.1">4.7k</text>
<text x="62.9" y="197.1">GND</text>
<text x="96" y="197.1">GND</text>
</g>
</svg>
